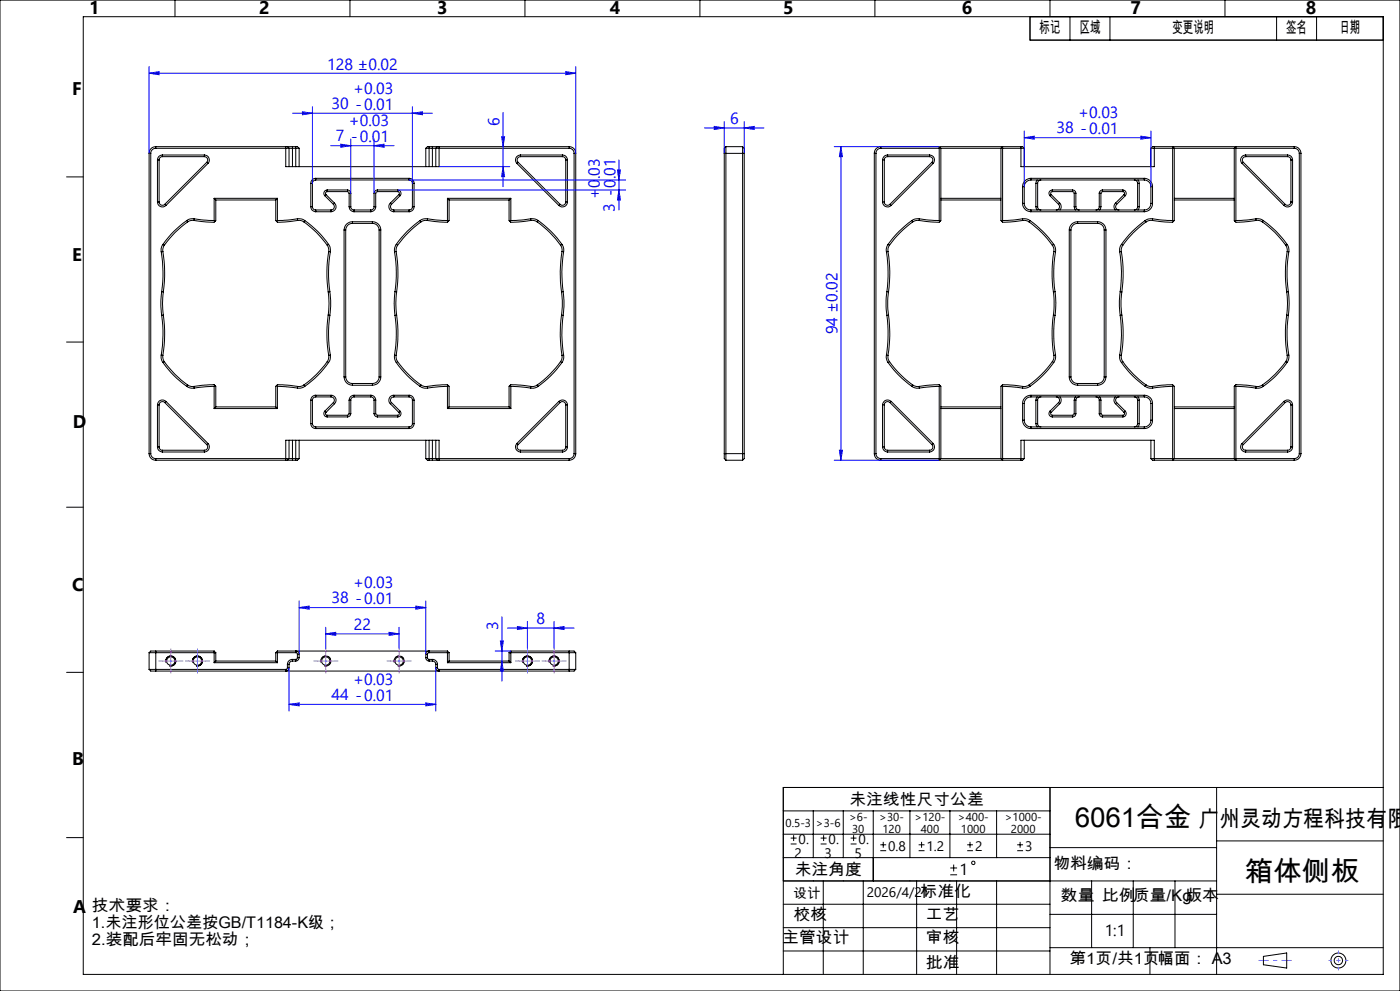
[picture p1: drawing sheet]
<svg xmlns="http://www.w3.org/2000/svg" width="420mm" height="297mm" viewBox="0 0 420 297" stroke-linecap="round" stroke-linejoin="round" font-family="sans-serif">
<g fill="none" stroke="#000" stroke-width=".3">
<path d="M0 0h420v297h-420zM25 5h390v287h-390zM52.5 0v5M105 0v5M157.5 0v5M210 0v5M262.5 0v5M309 5v7h106M315 0v5M321 5v7M333 5v7M367.5 0v5"/>
<path d="M383 5v7M395 5v7M20 53h5M44.7 46v90M44.7 46h.5M45.2 46v90M46.7 44.4a1.51 1.51 0 0 0-1.5 1.6M46.7 44.4h40M46.7 44a1.99 1.99 0 0 0-2 2M46.7 44v.4M46.7 44h39M47.2 47.9v12.6"/>
<path d="M47.2 47.9h.5M47.7 47.9v12.6M48.7 46.5a1.45 1.45 0 0 0-1.5 1.4M48.7 47a.96 .96 0 0 0-1 .9M48.7 46.5h12.6M48.7 47h12.6M48.7 46.5v.5M61.3 46.5a1.49 1.49 0 0 1 1.4 .9 1.49 1.49 0 0 1-.3 1.6M61.3 47a.99 .99 0 0 1 .9 .6 .99 .99 0 0 1-.2 1M61.3 46.5v.5M62 48.6l-12.6 12.6M62 48.6l.4 .4"/>
<path d="M62.4 49l-12.6 12.6M64.2 59.4h19M64.2 59.4v6.7M64.2 59.4l.5 .5M64.7 59.9v6.2l-.5 .5-6-.5M64.7 59.9h18M82.7 59.9v6.2l.5 .5 6.1-.5M83.2 59.4v6.7M83.2 59.4l-.5 .5M85.7 44h.5M85.7 44v5.9h46v-5.9M86.2 44h1.5"/>
<path d="M86.2 44l.5 .4M86.7 44.4h3M86.7 44.4v5.5M87.7 44h1M87.7 44v5.9M88.7 44h.5l.5 .4M88.7 44v5.9M89.7 44.4v5.5M93.2 55h.5M93.2 55v6.9M93.7 55v6.9M94.7 53.4a1.51 1.51 0 0 0-1.5 1.6"/>
<path d="M94.7 53.9a1.02 1.02 0 0 0-1 1.1M94.7 53.4v.5M94.7 53.4h28M94.7 53.9h28M97.4 58.7l2.6 2.5M97.8 58.3l2.6 2.6M97.8 58.3l-.4 .4M98.1 57.4a.52 .52 0 0 0-.4 .4 .52 .52 0 0 0 .1 .5M98.1 56.9a1.02 1.02 0 0 0-.9 .7 1.02 1.02 0 0 0 .2 1.1M98.1 56.9v.5M98.1 57.4h6.1M98.1 56.9h6.1"/>
<path d="M104.2 57.4l.5 .6M104.2 56.9a1.02 1.02 0 0 1 1 1.1M104.2 56.9v.5M104.7 58v3.9M104.7 58h.5M105.2 58v3.9M112.2 58v3.9M112.2 58h.5M112.7 58v3.9M113.2 57.4l-.5 .6M113.2 56.9a1.09 1.09 0 0 0-1 1.1M113.2 57.4h6.1"/>
<path d="M113.2 56.9v.5M113.2 56.9h6.1M119.3 57.4a.52 .52 0 0 1 .5 .4 .52 .52 0 0 1-.1 .5M119.3 56.9a1.02 1.02 0 0 1 .9 .7 1.02 1.02 0 0 1-.2 1.1M119.3 56.9v.5M119.7 58.3l-2.6 2.6M119.7 58.3l.3 .4M120 58.7l-2.6 2.5M122.7 53.4a1.51 1.51 0 0 1 1.5 1.6M122.7 53.9a1.02 1.02 0 0 1 1 1.1M122.7 53.4v.5M123.7 55h.5"/>
<path d="M123.7 55v6.9M124.2 55v6.9M127.7 44.4h3M127.7 44.4v5.5M128.7 44h-.5l-.5 .4M128.7 44h1M128.7 44v5.9M129.7 44h1.5M129.7 44v5.9M130.7 44.4h40M130.7 44.4v5.5M131.2 44h.5"/>
<path d="M131.2 44l-.5 .4M131.7 44h39M134.2 59.4v6.7M134.2 59.4h19M134.2 59.4l.5 .5M134.7 59.9v6.2l-.5 .5-6-.5M134.7 59.9h18M152.7 59.9v6.2l.5 .5 6.1-.5M153.2 59.4v6.7M153.2 59.4l-.5 .5M155.1 49l12.6 12.6M155.4 48.6l-.3 .4"/>
<path d="M155.4 48.6l12.6 12.6M156.1 46.5a1.49 1.49 0 0 0-1.3 .9 1.49 1.49 0 0 0 .3 1.6M156.1 47a.99 .99 0 0 0-.9 .6 .99 .99 0 0 0 .2 1M156.1 46.5h12.6M156.1 46.5v.5M156.1 47h12.6M168.7 46.5a1.45 1.45 0 0 1 1.5 1.4M168.7 47a.96 .96 0 0 1 1 .9M168.7 46.5v.5M169.7 47.9v12.6M169.7 47.9h.5M170.2 47.9v12.6"/>
<path d="M170.7 44.4a1.45 1.45 0 0 1 1.5 1.6M170.7 44a1.93 1.93 0 0 1 2 2M170.7 44v.4M172.2 46v90M172.2 46h.5M172.7 46v90M217.3 46h6M217.3 46v90M217.8 44v93.9M217.8 44l-.5 .4v1.6M217.8 44h5M222.8 44v93.9"/>
<path d="M222.8 44l.5 .4v1.6M223.3 46v90M262.3 46h.5M262.3 46v90M262.8 46v90M264.3 44.4h43M264.3 44.4a1.45 1.45 0 0 0-1.5 1.6M264.3 44a1.93 1.93 0 0 0-2 2M264.3 44h42M264.3 44v.4M264.8 47.9h.5M264.8 47.9v12.6"/>
<path d="M265.3 47.9v12.6M266.3 46.5a1.51 1.51 0 0 0-1.5 1.4M266.3 47a.96 .96 0 0 0-1 .9M266.3 46.5h12.6M266.3 47h12.6M266.3 46.5v.5M278.9 46.5a1.49 1.49 0 0 1 1.3 .9 1.49 1.49 0 0 1-.3 1.6M278.9 47a.99 .99 0 0 1 .9 .6 .99 .99 0 0 1-.2 1M278.9 46.5v.5M279.6 48.6l-12.6 12.6M279.6 48.6l.3 .4M279.9 49l-12.6 12.6"/>
<path d="M282.3 59.4h18M282.3 59.9h18M306.3 44h.5l.5 .4M306.3 44v5.9h40v-5.9M306.8 55.9v5.1M306.8 55.9h.5M307.3 44.4v5.5M307.3 55.9v5.1M309.3 53.4a2.53 2.53 0 0 0-2.5 2.5M309.3 53.9a2.05 2.05 0 0 0-2 2M309.3 53.4h34M309.3 53.9h34"/>
<path d="M309.3 53.4v.5M310.8 55h.5M310.8 55v6.9M311.1 53.9l-.3 1.1M311.3 55v6.9M312.3 53.9a1.02 1.02 0 0 0-1 1.1M315 58.7l2.6 2.5M315.3 58.3l2.6 2.6M315.3 58.3l-.3 .4M315.7 57.4a.52 .52 0 0 0-.5 .4 .52 .52 0 0 0 .1 .5M315.7 56.9a1 1 0 0 0-.9 .7 1 1 0 0 0 .2 1.1M315.7 57.4h6.1"/>
<path d="M315.7 56.9h6.1M315.7 56.9v.5M321.8 57.4l.5 .6M321.8 56.9a1.02 1.02 0 0 1 1 1.1M321.8 56.9v.5M322.3 58h.5M322.3 58v3.9M322.8 58v3.9M329.8 58h.5M329.8 58v3.9M330.3 58v3.9M330.8 57.4l-.5 .6"/>
<path d="M330.8 56.9a1.02 1.02 0 0 0-1 1.1M330.8 57.4h6.1M330.8 56.9h6.1M330.8 56.9v.5M336.9 57.4a.52 .52 0 0 1 .4 .4 .52 .52 0 0 1-.1 .5M336.9 56.9a1.02 1.02 0 0 1 .9 .7 1.02 1.02 0 0 1-.2 1.1M336.9 56.9v.5M337.2 58.3l.4 .4M337.2 58.3l-2.6 2.6M337.6 58.7l-2.6 2.5M340.3 53.9a1.02 1.02 0 0 1 1 1.1M341.3 55h.5"/>
<path d="M341.3 55v6.9M341.4 53.9l.4 1.1M341.8 55v6.9M343.3 53.4a2.47 2.47 0 0 1 2.5 2.5M343.3 53.9a1.99 1.99 0 0 1 2 2M343.3 53.4v.5M345.3 44.4h43M345.3 44.4v5.5M345.3 55.9v5.1M345.3 55.9h.5M345.8 55.9v5.1M346.3 44h-.5l-.5 .4"/>
<path d="M346.3 44h42M352.3 59.4h18M352.3 59.9h18M372.6 49l12.6 12.6M373 48.6l-.4 .4M373 48.6l12.6 12.6M373.7 46.5a1.47 1.47 0 0 0-1.4 .9 1.47 1.47 0 0 0 .3 1.6M373.7 47a.99 .99 0 0 0-.9 .6 .99 .99 0 0 0 .2 1M373.7 46.5h12.6M373.7 47h12.6M373.7 46.5v.5M386.3 46.5a1.45 1.45 0 0 1 1.5 1.4"/>
<path d="M386.3 47a.97 .97 0 0 1 1 .9M386.3 46.5v.5M387.3 47.9h.5M387.3 47.9v12.6M387.8 47.9v12.6M388.3 44.4a1.51 1.51 0 0 1 1.5 1.6M388.3 44a1.99 1.99 0 0 1 2 2M388.3 44v.4M389.8 46h.5M389.8 46v90M390.3 46v90M47.2 60.5a1.49 1.49 0 0 0 1 1.4 1.49 1.49 0 0 0 1.6-.3"/>
<path d="M47.2 60.5h.5M47.7 60.5a.99 .99 0 0 0 .6 1 .99 .99 0 0 0 1.1-.3M48.4 75.5a39.2 39.2 0 0 1 .1 11.9M48.9 75.4a40.1 40.1 0 0 1 .1 12.1M48.9 75.4l-.5 .1M48.9 73.2a2.89 2.89 0 0 0-.5 2.3M48.9 73.2l.4 .3M49.3 73.5l-.4 .9v1M49.4 61.2l.4 .4M56 66.1a28.5 28.5 0 0 0-7.1 7.1M56 66.1l.3 .4M56.3 66.5a29.3 29.3 0 0 0-7 7"/>
<path d="M58.2 66.1h-1l-.9 .4M58.2 65.6a2.89 2.89 0 0 0-2.2 .5M58.2 65.6l6 .5M58.2 65.6v.5M64.2 66.1l.3 .3M83.2 66.1l-.2 .3M89.2 65.6a2.89 2.89 0 0 1 2.2 .5M89.2 65.6l-6 .5M89.2 65.6l.1 .5M89.3 66.1h1l.9 .4M91.2 66.5a29.3 29.3 0 0 1 7 7M91.4 66.1a28.5 28.5 0 0 1 7.2 7.1"/>
<path d="M91.4 66.1l-.2 .4M93.2 61.9a1.51 1.51 0 0 0 1.5 1.6M93.2 61.9h.5M93.7 61.9a.96 .96 0 0 0 1 1M94.7 62.9v.6M94.7 63.5h4.6M94.7 62.9h4.6M98.2 73.5l.4 .9v1M98.6 73.2a2.89 2.89 0 0 1 .5 2.3M98.6 73.2l-.4 .3M98.6 75.4a40.1 40.1 0 0 0-.1 12.1M98.6 75.4l.5 .1"/>
<path d="M99.1 75.5a39.2 39.2 0 0 0-.1 11.9M99.3 62.9v.6M100 61.2a.99 .99 0 0 1 .2 1.1 .99 .99 0 0 1-.9 .6M100.4 60.9a1.5 1.5 0 0 1 .3 1.6 1.5 1.5 0 0 1-1.4 1M100.4 60.9l-.4 .3M103.2 68.9v44.1M103.2 68.9h.5M103.7 68.9v44.1M104.7 61.9a1.51 1.51 0 0 0 1.5 1.6M104.7 61.9h.5M105.2 61.9a.96 .96 0 0 0 1 1M105.7 66.5a2.47 2.47 0 0 0-2.5 2.4"/>
<path d="M105.7 67a1.99 1.99 0 0 0-2 1.9M105.7 66.5h6M105.7 66.5v.5M105.7 67h6M106.2 63.5h5M106.2 62.9v.6M106.2 62.9h5M111.2 62.9v.6M111.7 66.5a2.47 2.47 0 0 1 2.5 2.4M111.7 67a1.99 1.99 0 0 1 2 1.9M111.7 66.5v.5M112.2 61.9a.96 .96 0 0 1-1 1"/>
<path d="M112.2 61.9h.5M112.7 61.9a1.51 1.51 0 0 1-1.5 1.6M113.7 68.9h.5M113.7 68.9v44.1M114.2 68.9v44.1M117.1 60.9a1.52 1.52 0 0 0-.3 1.6 1.52 1.52 0 0 0 1.3 1M117.1 60.9l.3 .3M117.4 61.2a.99 .99 0 0 0-.2 1.1 .99 .99 0 0 0 .9 .6M118.1 63.5h4.6M118.1 62.9v.6M118.1 62.9h4.6M118.4 75.5a39.2 39.2 0 0 1 .1 11.9"/>
<path d="M118.9 75.4a40.1 40.1 0 0 1 .1 12.1M118.9 75.4l-.5 .1M118.9 73.2a2.89 2.89 0 0 0-.5 2.3M118.9 73.2l.4 .3M119.3 73.5l-.4 .9v1M122.7 62.9v.6M123.7 61.9a.96 .96 0 0 1-1 1M123.7 61.9h.5M124.2 61.9a1.51 1.51 0 0 1-1.5 1.6M126 66.1a28.5 28.5 0 0 0-7.1 7.1M126 66.1l.3 .4M126.3 66.5a31.1 31.1 0 0 0-7 7"/>
<path d="M128.2 66.1h-1l-.9 .4M128.3 65.6l5.9 .5M128.3 65.6a2.93 2.93 0 0 0-2.3 .5M128.3 65.6l-.1 .5M134.2 66.1l.3 .3M153.2 66.1l-.2 .3M159.2 65.6a3 3 0 0 1 2.3 .5M159.2 65.6l-6 .5M159.2 65.6l.1 .5M159.3 66.1h1l.8 .4M161.1 66.5a29.3 29.3 0 0 1 7.1 7M161.5 66.1a30.1 30.1 0 0 1 7.1 7.1"/>
<path d="M161.5 66.1l-.4 .4M168 61.2l-.3 .4M168.2 73.5l.4 1.1v.8M168.6 73.2l.5 1.4v.9M168.6 75.4a40.1 40.1 0 0 0-.1 12.1M168.6 75.4l.5 .1M168.6 73.2l-.4 .3M169.1 75.5a39.2 39.2 0 0 0-.2 11.9M169.7 60.5a.99 .99 0 0 1-.6 1 .99 .99 0 0 1-1.1-.3M169.7 60.5h.5M170.2 60.5a1.49 1.49 0 0 1-.9 1.4 1.49 1.49 0 0 1-1.6-.3M264.8 60.5a1.52 1.52 0 0 0 .9 1.4 1.52 1.52 0 0 0 1.6-.3"/>
<path d="M264.8 60.5h.5M265.3 60.5a.99 .99 0 0 0 .6 1 .99 .99 0 0 0 1.1-.3M265.9 75.5a42.4 42.4 0 0 1 .2 11.9M266.4 75.4a38.7 38.7 0 0 1 .2 12.1M266.4 75.4l-.5 .1M266.4 73.2l-.5 1.4v.9M266.4 73.2l.4 .3M266.8 73.5l-.4 .9v1M267 61.2l.3 .4M273.5 66.1a30.1 30.1 0 0 0-7.1 7.1M273.5 66.1l.3 .4M273.8 66.5a30 30 0 0 0-7 7"/>
<path d="M275.7 66.1l5.3 .5h.8l.5-.5v-21.7l-.5-.4v22.1M275.7 66.1h-1l-.9 .4M275.8 65.6l6 .5M275.8 65.6a3 3 0 0 0-2.3 .5M275.8 65.6l-.1 .5M281.8 66.1l.2 .3M300.8 66.1l-.3 .3M306.7 65.6a2.93 2.93 0 0 1 2.3 .5M306.7 65.6l-5.9 .5M306.7 65.6l.1 .5M306.8 61a2.53 2.53 0 0 0 2.5 2.5M306.8 61h.5"/>
<path d="M306.8 66.1l-5.3 .5h-.7l-.5-.5v-21.7l.5-.4v22.1M306.8 66.1h1l.9 .4M307.3 61a1.99 1.99 0 0 0 2 1.9M308.7 66.5a30 30 0 0 1 7 7M309 66.1a30.1 30.1 0 0 1 7.1 7.1M309 66.1l-.3 .4M309.3 63.5h34M309.3 62.9h34M309.3 62.9v.6M310.8 61.9l.3 1M310.8 61.9h.5M311.3 61.9a.96 .96 0 0 0 1 1"/>
<path d="M315.7 73.5l.4 .9 .1 1M316.1 73.2a2.89 2.89 0 0 1 .6 2.3M316.1 73.2l-.4 .3M316.2 75.4a40.1 40.1 0 0 0-.2 12.1M316.2 75.4l.5 .1M316.7 75.5a39.2 39.2 0 0 0-.2 11.9M317.6 61.2a.99 .99 0 0 1 .2 1.1 .99 .99 0 0 1-.9 .6M317.9 60.9a1.54 1.54 0 0 1 .1 2M317.9 60.9l-.3 .3M320.8 68.9h.5M320.8 68.9v44.1M321.3 68.9v44.1"/>
<path d="M322.3 61.9l.4 1M322.3 61.9h.5M322.8 61.9a1.02 1.02 0 0 0 1 1M323.3 66.5a2.47 2.47 0 0 0-2.5 2.4M323.3 67a1.99 1.99 0 0 0-2 1.9M323.3 66.5h6M323.3 67h6M323.3 66.5v.5M329.3 66.5a2.47 2.47 0 0 1 2.5 2.4M329.3 67a1.93 1.93 0 0 1 2 1.9M329.3 66.5v.5M329.8 61.9a.96 .96 0 0 1-1 1"/>
<path d="M329.8 61.9h.5M330.3 61.9l-.4 1M331.3 68.9h.5M331.3 68.9v44.1M331.8 68.9v44.1M334.6 60.9a1.45 1.45 0 0 0 0 2M334.6 60.9l.4 .3M335 61.2a.97 .97 0 0 0-.2 1.1 .97 .97 0 0 0 .9 .6M335.9 75.5a39.2 39.2 0 0 1 .2 11.9M336.4 75.4a40.1 40.1 0 0 1 .1 12.1M336.4 75.4l-.5 .1M336.4 73.2a2.89 2.89 0 0 0-.5 2.3"/>
<path d="M336.4 73.2l.4 .3M336.8 73.5l-.4 1.1v.8M341.3 61.9a.96 .96 0 0 1-1 1M341.3 61.9h.5M341.8 61.9l-.4 1M343.3 62.9v.6M343.5 66.1a29.2 29.2 0 0 0-7.1 7.1M343.5 66.1l.4 .4M343.9 66.5a29.3 29.3 0 0 0-7.1 7M345.3 61a1.93 1.93 0 0 1-2 1.9M345.3 61h.5M345.7 66.1h-1l-.8 .4"/>
<path d="M345.7 66.1l5.3 .5h.8l.5-.5v-21.7l-.5-.4v22.1M345.8 61a2.47 2.47 0 0 1-2.5 2.5M345.8 65.6l6 .5M345.8 65.6a3 3 0 0 0-2.3 .5M345.8 65.6l-.1 .5M351.8 66.1l.2 .3M370.8 66.1l-.3 .3M376.8 65.6l-6 .5M376.8 65.6a2.89 2.89 0 0 1 2.2 .5M376.8 65.6v.5M376.8 66.1l-5.3 .5h-.7l-.5-.5v-21.7l.5-.4v22.1M376.8 66.1h1l.9 .4"/>
<path d="M378.7 66.5a29.3 29.3 0 0 1 7 7M379 66.1a28.5 28.5 0 0 1 7.1 7.1M379 66.1l-.3 .4M385.6 61.2l-.4 .4M385.7 73.5l.4 .9 .1 1M386.1 73.2a2.89 2.89 0 0 1 .5 2.3M386.1 73.2l-.4 .3M386.2 75.4a40.1 40.1 0 0 0-.2 12.1M386.2 75.4l.4 .1M386.6 75.5a39.2 39.2 0 0 0-.1 11.9M387.3 60.5a1.02 1.02 0 0 1-.7 .9 1.02 1.02 0 0 1-1-.2M387.3 60.5h.5"/>
<path d="M387.8 60.5a1.51 1.51 0 0 1-1 1.4 1.51 1.51 0 0 1-1.6-.3M48.5 87.4a25.6 25.6 0 0 0 0 7.1M48.5 94.5a39 39 0 0 1-.1 11.9M48.5 87.4l.5 .1M49 94.4a39.9 39.9 0 0 1-.1 12.1M49 87.5a24.6 24.6 0 0 0 0 6.9M49 94.4l-.5 .1M98.5 94.4a39.9 39.9 0 0 0 .1 12.1M98.5 87.5a24.6 24.6 0 0 1 0 6.9M98.5 94.4l.5 .1M99 94.5a39 39 0 0 0 .1 11.9M99 87.4a25.6 25.6 0 0 1 0 7.1"/>
<path d="M99 87.4l-.5 .1M118.5 87.4a25.6 25.6 0 0 0 0 7.1M118.5 94.5a39 39 0 0 1-.1 11.9M118.5 87.4l.5 .1M119 94.4a39.9 39.9 0 0 1-.1 12.1M119 87.5a24.6 24.6 0 0 0 0 6.9M119 94.4l-.5 .1M168.5 87.5a24.6 24.6 0 0 1 0 6.9M168.5 94.4a39.9 39.9 0 0 0 .1 12.1M168.5 94.4l.4 .1M168.9 94.5a39 39 0 0 0 .2 11.9M168.9 87.4a25.6 25.6 0 0 1 0 7.1"/>
<path d="M168.9 87.4l-.4 .1M266.1 87.4a25.6 25.6 0 0 0 0 7.1M266.1 94.5a42.2 42.2 0 0 1-.2 11.9M266.1 87.4l.5 .1M266.6 94.4a38.5 38.5 0 0 1-.2 12.1M266.6 87.5a24.6 24.6 0 0 0 0 6.9M266.6 94.4l-.5 .1M316 87.5l.2 2.6-.2 4.3M316 94.4a39.9 39.9 0 0 0 .2 12.1M316 94.4l.5 .1M316.5 94.5a39 39 0 0 0 .2 11.9M316.5 87.4a25.6 25.6 0 0 1 0 7.1"/>
<path d="M316.5 87.4l-.5 .1M336.1 87.4a25.6 25.6 0 0 0 0 7.1M336.1 94.5a39 39 0 0 1-.2 11.9M336.1 87.4l.4 .1M336.5 87.5a24.6 24.6 0 0 0 0 6.9M336.5 94.4a39.9 39.9 0 0 1-.1 12.1M336.5 94.4l-.4 .1M386 94.4a39.9 39.9 0 0 0 .2 12.1M386 87.5a24.6 24.6 0 0 1 0 6.9M386 94.4l.5 .1M386.5 94.5a39 39 0 0 0 .1 11.9M386.5 87.4a25.6 25.6 0 0 1 0 7.1"/>
<path d="M386.5 87.4l-.5 .1M20 102.5h5M48.4 106.4a2.89 2.89 0 0 0 .5 2.3M48.4 106.4l.5 .1M48.9 106.5v1l.4 .9M48.9 108.7a28.5 28.5 0 0 0 7.1 7.1M49.3 108.4a29.3 29.3 0 0 0 7 7M49.3 108.4l-.4 .3M56 115.8a2.89 2.89 0 0 0 2.2 .5M56.3 115.4l1.1 .4h.8M56.3 115.4l-.3 .4M58.2 115.8l6-.5 .5 .5v6.2"/>
<path d="M58.2 115.8v.5M64.2 115.8l-6 .5M64.2 115.8v6.6M64.5 115.5l-.3 .3M83 115.5l.2 .3M83.2 115.8l6 .5M83.2 115.8v6.6M89.3 115.8l-6.1-.5-.5 .5v6.2M89.3 115.8l-.1 .5M91.2 115.4l-1.2 .4h-.7M91.2 115.4l.2 .4M91.4 115.8a2.89 2.89 0 0 1-2.2 .5"/>
<path d="M93.2 119.9v7.1M93.2 119.9h.5M93.7 119.9v7.1M94.7 118.5a1.45 1.45 0 0 0-1.5 1.4M94.7 119a.96 .96 0 0 0-1 .9M94.7 118.5v.5M94.7 118.5h4.6M94.7 119h4.6M98.2 108.4a29.3 29.3 0 0 1-7 7M98.2 108.4l.4 .3M98.6 108.7a28.5 28.5 0 0 1-7.2 7.1M98.6 106.5v1l-.4 .9"/>
<path d="M99.1 106.4a2.89 2.89 0 0 1-.5 2.3M99.1 106.4l-.5 .1M99.3 118.5a1.47 1.47 0 0 1 1.4 .9 1.47 1.47 0 0 1-.3 1.6M99.3 119a.99 .99 0 0 1 .9 .6 .99 .99 0 0 1-.2 1M99.3 118.5v.5M103.2 113a2.53 2.53 0 0 0 2.5 2.5M103.2 113h.5M103.7 113a1.99 1.99 0 0 0 2 1.9M104.7 119.9h.5M104.7 119.9v4.1M105.2 119.9v4.1M105.7 115.5h6"/>
<path d="M105.7 114.9h6M105.7 114.9v.6M106.2 118.5a1.45 1.45 0 0 0-1.5 1.4M106.2 119a.96 .96 0 0 0-1 .9M106.2 118.5h5M106.2 119h5M106.2 118.5v.5M111.2 118.5a1.45 1.45 0 0 1 1.5 1.4M111.2 119a.96 .96 0 0 1 1 .9M111.2 118.5v.5M111.7 114.9v.6M112.2 119.9h.5"/>
<path d="M112.2 119.9v4.1M112.7 119.9v4.1M113.7 113a1.99 1.99 0 0 1-2 1.9M113.7 113h.5M114.2 113a2.53 2.53 0 0 1-2.5 2.5M118.1 118.5a1.49 1.49 0 0 0-1.3 .9 1.49 1.49 0 0 0 .3 1.6M118.1 119a.99 .99 0 0 0-.9 .6 .99 .99 0 0 0 .2 1M118.1 118.5h4.6M118.1 119h4.6M118.1 118.5v.5M118.4 106.4a2.89 2.89 0 0 0 .5 2.3M118.4 106.4l.5 .1"/>
<path d="M118.9 106.5v1l.4 .9M118.9 108.7a28.5 28.5 0 0 0 7.1 7.1M119.3 108.4a31.1 31.1 0 0 0 7 7M119.3 108.4l-.4 .3M122.7 118.5a1.45 1.45 0 0 1 1.5 1.4M122.7 119a.96 .96 0 0 1 1 .9M122.7 118.5v.5M123.7 119.9h.5M123.7 119.9v7.1M124.2 119.9v7.1M126 115.8a2.93 2.93 0 0 0 2.3 .5M126.3 115.4l1.1 .4h.8"/>
<path d="M126.3 115.4l-.3 .4M128.2 115.8l6-.5 .5 .5v6.2M128.2 115.8l.1 .5M134.2 115.8l-5.9 .5M134.2 115.8v6.6M134.5 115.5l-.3 .3M153 115.5l.2 .3M153.2 115.8l6 .5M153.2 115.8v6.6M159.3 115.8l-6.1-.5-.5 .5v6.2M159.3 115.8l-.1 .5M161.1 115.4l-1.1 .4h-.7"/>
<path d="M161.1 115.4l.4 .4M161.5 115.8a3 3 0 0 1-2.3 .5M168.2 108.4a29.3 29.3 0 0 1-7.1 7M168.2 108.4l.4 .3M168.6 108.7a30.1 30.1 0 0 1-7.1 7.1M168.6 106.5l-.1 1.2-.3 .7M169.1 106.4v.9l-.5 1.4M169.1 106.4l-.5 .1M265.9 106.4v.9l.5 1.4M265.9 106.4l.5 .1M266.4 106.5v1l.4 .9M266.4 108.7a30.1 30.1 0 0 0 7.1 7.1"/>
<path d="M266.8 108.4a30 30 0 0 0 7 7M266.8 108.4l-.4 .3M273.5 115.8a3 3 0 0 0 2.3 .5M273.8 115.4l1.2 .4h.7M273.8 115.4l-.3 .4M275.7 115.8l.1 .5M281.8 115.8l-6 .5M281.8 115.8v22.1l.5-.5v-21.6l-.5-.5-6.1 .5M282 115.5l-.2 .3M300.5 115.5l.3 .3M300.8 115.8l5.9 .5M300.8 115.8v22.1l-.5-.5v-21.6l.5-.5 6 .5"/>
<path d="M306.8 115.8l-.1 .5M308.7 115.4l-1.1 .4h-.8M308.7 115.4l.3 .4M309 115.8a2.93 2.93 0 0 1-2.3 .5M309.3 118.5a2.47 2.47 0 0 0-2.5 2.4M309.3 119a1.99 1.99 0 0 0-2 1.9M309.3 118.5h34M309.3 119h34M309.3 118.5v.5M310.8 119.9h.5M310.8 119.9v7.1M311.1 119l-.3 .9"/>
<path d="M311.3 119.9v7.1M312.3 119a.96 .96 0 0 0-1 .9M315.7 108.4a30 30 0 0 1-7 7M315.7 108.4l.4 .3M316.1 108.7a30.1 30.1 0 0 1-7.1 7.1M316.2 106.5l-.1 1-.4 .9M316.7 106.4a2.89 2.89 0 0 1-.6 2.3M316.7 106.4l-.5 .1M316.9 119a.99 .99 0 0 1 .9 .6 .99 .99 0 0 1-.2 1M318 119a1.54 1.54 0 0 1-.1 2M320.8 113a2.53 2.53 0 0 0 2.5 2.5M320.8 113h.5"/>
<path d="M321.3 113a1.99 1.99 0 0 0 2 1.9M322.3 119.9h.5M322.3 119.9v4.1M322.7 119l-.4 .9M322.8 119.9v4.1M323.3 115.5h6M323.3 114.9h6M323.3 114.9v.6M323.8 119a1.02 1.02 0 0 0-1 .9M328.8 119a.96 .96 0 0 1 1 .9M329.3 114.9v.6M329.8 119.9h.5"/>
<path d="M329.8 119.9v4.1M329.9 119l.4 .9M330.3 119.9v4.1M331.3 113a1.93 1.93 0 0 1-2 1.9M331.3 113h.5M331.8 113a2.53 2.53 0 0 1-2.5 2.5M334.6 119a1.45 1.45 0 0 0 0 2M335.7 119a.97 .97 0 0 0-.9 .6 .97 .97 0 0 0 .2 1M335.9 106.4a2.89 2.89 0 0 0 .5 2.3M335.9 106.4l.5 .1M336.4 106.5v.7l.4 1.2M336.4 108.7a29.2 29.2 0 0 0 7.1 7.1"/>
<path d="M336.8 108.4a29.3 29.3 0 0 0 7.1 7M336.8 108.4l-.4 .3M340.3 119a.96 .96 0 0 1 1 .9M341.3 119.9h.5M341.3 119.9v7.1M341.4 119l.4 .9M341.8 119.9v7.1M343.3 118.5a2.41 2.41 0 0 1 2.5 2.4M343.3 119a1.93 1.93 0 0 1 2 1.9M343.3 118.5v.5M343.5 115.8a3 3 0 0 0 2.3 .5M343.9 115.4l1.1 .4h.7"/>
<path d="M343.9 115.4l-.4 .4M345.7 115.8l.1 .5M351.8 115.8l-6 .5M351.8 115.8v22.1l.5-.5v-21.6l-.5-.5-6.1 .5M352 115.5l-.2 .3M370.5 115.5l.3 .3M370.8 115.8l6 .5M370.8 115.8v22.1l-.5-.5v-21.6l.5-.5 6 .5M376.8 115.8v.5M378.7 115.4l-1.1 .4h-.8M378.7 115.4l.3 .4M379 115.8a2.89 2.89 0 0 1-2.2 .5"/>
<path d="M385.7 108.4a29.3 29.3 0 0 1-7 7M385.7 108.4l.4 .3M386.1 108.7a28.5 28.5 0 0 1-7.1 7.1M386.2 106.5l-.1 1-.4 .9M386.6 106.4a2.89 2.89 0 0 1-.5 2.3M386.6 106.4l-.4 .1M44.7 136a1.99 1.99 0 0 0 2 1.9M44.7 136h.5M45.2 136a1.51 1.51 0 0 0 1.5 1.4M46.7 137.4h40M46.7 137.9h39M46.7 137.4v.5"/>
<path d="M47.2 133.9a1.51 1.51 0 0 0 1.5 1.6M47.2 121.4v12.5M47.2 133.9h.5M47.2 121.4h.5M47.7 133.9a.96 .96 0 0 0 1 1M47.7 121.4v12.5M48.7 135.5h12.6M48.7 134.9h12.6M48.7 134.9v.6M49.4 120.6a.99 .99 0 0 0-1.1-.2 .99 .99 0 0 0-.6 1M49.4 120.6l12.6 12.6M49.8 120.3a1.49 1.49 0 0 0-1.6-.3 1.49 1.49 0 0 0-1 1.4"/>
<path d="M49.8 120.3l12.6 12.6M49.8 120.3l-.4 .3M61.3 134.9v.6M62 133.2a.99 .99 0 0 1 .2 1.1 .99 .99 0 0 1-.9 .6M62.4 132.9a1.52 1.52 0 0 1 .3 1.6 1.52 1.52 0 0 1-1.4 1M62.4 132.9l-.4 .3M64.2 122.4h19M64.7 122l-.5 .4M64.7 122h18M82.7 122l.5 .4M85.7 137.9h.5M85.7 137.9v-6h46v6"/>
<path d="M86.2 137.9h1.5M86.7 137.4h3M86.7 137.4l-.5 .5M86.7 131.9v5.5M87.7 137.9h1M87.7 131.9v6M88.7 131.9v6M89.7 137.4l-.5 .5h-.5M89.7 131.9v5.5M93.2 127a1.45 1.45 0 0 0 1.5 1.4M93.2 127h.5M93.7 127a.96 .96 0 0 0 1 .9"/>
<path d="M94.7 127.9v.5M94.7 127.9h28M94.7 128.4h28M97.4 123.2a1.02 1.02 0 0 0-.2 1.1 1.02 1.02 0 0 0 .9 .7M97.4 123.2l.4 .4M97.8 123.6a.5 .5 0 0 0-.1 .5 .5 .5 0 0 0 .4 .4M98.1 124.5v.5M98.1 124.5h6.1M98.1 125h6.1M100 120.6l.4 .4M100 120.6l-2.6 2.6M100.4 121l-2.6 2.6"/>
<path d="M104.2 124.5v.5M104.7 124l-.5 .5M104.7 124h.5M105.2 124a.96 .96 0 0 1-1 1M112.2 124a1.02 1.02 0 0 0 1 1M112.2 124h.5M112.7 124l.5 .5M113.2 124.5h6.1M113.2 125h6.1M113.2 124.5v.5M117.1 121l2.6 2.6M117.4 120.6l-.3 .4"/>
<path d="M117.4 120.6l2.6 2.6M119.3 124.5v.5M119.7 123.6a.5 .5 0 0 1 .1 .5 .5 .5 0 0 1-.5 .4M120 123.2a1.02 1.02 0 0 1 .2 1.1 1.02 1.02 0 0 1-.9 .7M120 123.2l-.3 .4M122.7 127.9v.5M123.7 127a.96 .96 0 0 1-1 .9M123.7 127h.5M124.2 127a1.45 1.45 0 0 1-1.5 1.4M127.7 137.4h3M127.7 137.4l.5 .5h.5M127.7 131.9v5.5"/>
<path d="M128.7 137.9h1M128.7 131.9v6M129.7 137.9h1.5M129.7 131.9v6M130.7 137.4h40M130.7 131.9v5.5M130.7 137.4l.5 .5M131.2 137.9h.5M131.7 137.9h39M134.2 122.4h19M134.7 122h18M134.7 122l-.5 .4"/>
<path d="M152.7 122l.5 .4M155.1 132.9a1.52 1.52 0 0 0-.3 1.6 1.52 1.52 0 0 0 1.3 1M155.1 132.9l.3 .3M155.4 133.2a.99 .99 0 0 0-.2 1.1 .99 .99 0 0 0 .9 .6M156.1 135.5h12.6M156.1 134.9v.6M156.1 134.9h12.6M167.7 120.3a1.49 1.49 0 0 1 1.6-.3 1.49 1.49 0 0 1 .9 1.4M167.7 120.3l-12.6 12.6M167.7 120.3l.3 .3M168 120.6a.99 .99 0 0 1 1.1-.2 .99 .99 0 0 1 .6 1M168 120.6l-12.6 12.6"/>
<path d="M168.7 134.9v.6M169.7 133.9a.96 .96 0 0 1-1 1M169.7 133.9h.5M169.7 121.4h.5M169.7 121.4v12.5M170.2 133.9a1.51 1.51 0 0 1-1.5 1.6M170.2 121.4v12.5M170.7 137.4v.5M172.2 136a1.45 1.45 0 0 1-1.5 1.4M172.2 136h.5M172.7 136a1.93 1.93 0 0 1-2 1.9M217.3 136v1.4l.5 .5"/>
<path d="M217.3 136h6M217.8 137.9h5M223.3 136v1.4l-.5 .5M262.3 136a1.93 1.93 0 0 0 2 1.9M262.3 136h.5M262.8 136a1.45 1.45 0 0 0 1.5 1.4M264.3 137.4h43M264.3 137.9h42M264.3 137.4v.5M264.8 133.9a1.57 1.57 0 0 0 1.5 1.6M264.8 133.9h.5M264.8 121.4h.5"/>
<path d="M264.8 121.4v12.5M265.3 133.9a.96 .96 0 0 0 1 1M265.3 121.4v12.5M266.3 135.5h12.6M266.3 134.9h12.6M266.3 134.9v.6M267 120.6a.99 .99 0 0 0-1.1-.2 .99 .99 0 0 0-.6 1M267 120.6l12.6 12.6M267.3 120.3a1.52 1.52 0 0 0-1.6-.3 1.52 1.52 0 0 0-.9 1.4M267.3 120.3l12.6 12.6M267.3 120.3l-.3 .3M278.9 134.9v.6"/>
<path d="M279.6 133.2a.99 .99 0 0 1 .2 1.1 .99 .99 0 0 1-.9 .6M279.9 132.9a1.52 1.52 0 0 1 .3 1.6 1.52 1.52 0 0 1-1.3 1M279.9 132.9l-.3 .3M282.3 122.4h18M282.3 122h18M306.3 137.9v-6h40v6M306.8 125.9a2.53 2.53 0 0 0 2.5 2.5M306.8 120.9v5M306.8 125.9h.5M306.8 120.9h.5M307.3 125.9a2.05 2.05 0 0 0 2 2M307.3 137.4l-.5 .5h-.5"/>
<path d="M307.3 120.9v5M307.3 131.9v5.5M309.3 127.9h34M309.3 128.4h34M309.3 127.9v.5M310.8 127l.3 .9M310.8 127h.5M311.3 127a.96 .96 0 0 0 1 .9M315 123.2a1 1 0 0 0-.2 1.1 1 1 0 0 0 .9 .7M315 123.2l.3 .4M315.3 123.6a.5 .5 0 0 0-.1 .5 .5 .5 0 0 0 .5 .4M315.7 124.5h6.1"/>
<path d="M315.7 125h6.1M315.7 124.5v.5M317.6 120.6l.3 .4M317.6 120.6l-2.6 2.6M317.9 121l-2.6 2.6M321.8 124.5v.5M322.3 124l-.5 .5M322.3 124h.5M322.8 124a.96 .96 0 0 1-1 1M329.8 124a.96 .96 0 0 0 1 1M329.8 124h.5M330.3 124l.5 .5"/>
<path d="M330.8 124.5h6.1M330.8 125h6.1M330.8 124.5v.5M334.6 121l2.6 2.6M335 120.6l-.4 .4M335 120.6l2.6 2.6M336.9 124.5v.5M337.2 123.6a.5 .5 0 0 1 .1 .5 .5 .5 0 0 1-.4 .4M337.6 123.2a1.02 1.02 0 0 1 .2 1.1 1.02 1.02 0 0 1-.9 .7M337.6 123.2l-.4 .4M341.3 127a.96 .96 0 0 1-1 .9M341.3 127h.5"/>
<path d="M341.8 127l-.4 .9M343.3 127.9v.5M345.3 137.4h43M345.3 125.9a1.99 1.99 0 0 1-2 2M345.3 137.4l.5 .5h.5M345.3 120.9v5M345.3 131.9v5.5M345.3 125.9h.5M345.3 120.9h.5M345.8 125.9a2.47 2.47 0 0 1-2.5 2.5M345.8 120.9v5M346.3 137.9h42"/>
<path d="M352.3 122.4h18M352.3 122h18M372.6 132.9a1.5 1.5 0 0 0-.3 1.6 1.5 1.5 0 0 0 1.4 1M372.6 132.9l.4 .3M373 133.2a.99 .99 0 0 0-.2 1.1 .99 .99 0 0 0 .9 .6M373.7 135.5h12.6M373.7 134.9h12.6M373.7 134.9v.6M385.2 120.3a1.51 1.51 0 0 1 1.6-.3 1.51 1.51 0 0 1 1 1.4M385.2 120.3l-12.6 12.6M385.2 120.3l.4 .3M385.6 120.6a1.02 1.02 0 0 1 1-.2 1.02 1.02 0 0 1 .7 1"/>
<path d="M385.6 120.6l-12.6 12.6M386.3 134.9v.6M387.3 133.9a.97 .97 0 0 1-1 1M387.3 133.9h.5M387.3 121.4h.5M387.3 121.4v12.5M387.8 133.9a1.51 1.51 0 0 1-1.5 1.6M387.8 121.4v12.5M388.3 137.4v.5M389.8 136a1.51 1.51 0 0 1-1.5 1.4M389.8 136h.5M390.3 136a1.99 1.99 0 0 1-2 1.9"/>
<path d="M20 152h5M44.7 195.6h20M44.7 195.6v5M46.7 195.1h-1.5l-.5 .5M46.7 195.1v6M46.7 195.1h17.5M49.8 198.5a1.5 1.5 0 0 1 1.3-1.9 1.5 1.5 0 0 1 1.6 1.6 1.5 1.5 0 0 1-1.9 1.4M57.8 198.5a1.5 1.5 0 0 1 1.3-1.9 1.5 1.5 0 0 1 1.6 1.6 1.5 1.5 0 0 1-1.9 1.4M64.2 195.1v3.5M64.2 198.6h19M64.2 195.1l.5 .5M64.7 195.6v2.5"/>
<path d="M64.7 198.1l-.5 .5M64.7 198.1h18M82.7 195.6v2.5M82.7 195.6h6M82.7 198.1l.5 .5M83.2 195.1v3.5M83.2 195.1h51M83.2 195.1l-.5 .5M86.2 199.1v1M86.2 199.1h.5M86.7 199.1v1M87.7 197.6a1.51 1.51 0 0 0-1.5 1.5"/>
<path d="M87.7 198.1a1.02 1.02 0 0 0-1 1M87.7 197.6v.5M87.7 197.6h1M87.7 198.1h1M88.7 195.6l.5 .5M88.7 195.6v-.5a1.02 1.02 0 0 1 1 1M88.7 197.6v.5M89.2 197.1l-.5 .5M89.2 196.1h.5M89.2 196.1v1M89.2 197.1h.5M89.7 197.1a1.09 1.09 0 0 1-1 1"/>
<path d="M89.7 196.1v1M96.3 198.5a1.51 1.51 0 0 1 1.3-1.9 1.51 1.51 0 0 1 1.6 1.6 1.51 1.51 0 0 1-1.9 1.4M118.3 198.5a1.5 1.5 0 0 1 1.3-1.9 1.5 1.5 0 0 1 1.6 1.6 1.5 1.5 0 0 1-1.9 1.4M127.7 197.1a1.02 1.02 0 0 0 1 1M127.7 196.1v1M127.7 196.1h.5M127.7 197.1h.5M128.2 197.1l.5 .5M128.2 196.1v1M128.7 195.6l-.5 .5M128.7 195.6v-.5a.96 .96 0 0 0-1 1M128.7 197.6v.5"/>
<path d="M128.7 195.6h6M128.7 197.6h1M128.7 198.1h1M129.7 197.6a1.51 1.51 0 0 1 1.5 1.5M129.7 198.1a1.02 1.02 0 0 1 1 1M129.7 197.6v.5M130.7 199.1v1M130.7 199.1h.5M131.2 199.1v1M134.2 195.1v3.5M134.2 198.6h19M134.2 195.1l.5 .5"/>
<path d="M134.7 195.6v2.5M134.7 198.1l-.5 .5M134.7 198.1h18M152.7 195.6h20M152.7 195.6v2.5M152.7 198.1l.5 .5M153.2 195.1v3.5M153.2 195.1h17.5M153.2 195.1l-.5 .5M156.8 198.5a1.51 1.51 0 0 1 1.3-1.9 1.51 1.51 0 0 1 1.6 1.6 1.51 1.51 0 0 1-1.9 1.4M164.8 198.5a1.5 1.5 0 0 1 1.3-1.9 1.5 1.5 0 0 1 1.6 1.6 1.5 1.5 0 0 1-1.9 1.4M170.7 195.1h1.5l.5 .5"/>
<path d="M170.7 195.1v6M172.7 195.6v5M20 201.5h5M44.7 200.6h41M44.7 200.6l.5 .5h1.5M46.7 201.1h124M86.2 200.1l-.5 .5M86.2 200.1h.5M86.7 200.1a1.02 1.02 0 0 1-1 1v-.5M130.7 200.1a1.02 1.02 0 0 0 1 1v-.5M130.7 200.1h.5M131.2 200.1l.5 .5"/>
<path d="M131.7 200.6h41M172.7 200.6l-.5 .5h-1.5M315 236v56M365 236v56M415 236h-180v56M20 251h5M235 243h80M235 250h80M235 257h80M237.2 252.9h1.8M237.2 251.2h1.8M238.1 250.3v1.8"/>
<path d="M244 243v14M246.2 252.9h1.8M246.2 251.2h1.8M247.1 250.3v1.8M253 243v14M255.2 252.9h1.8M255.2 251.2h1.8M256.1 250.3v1.8M262 243v21M264.1 254.9h1.8M264.1 253.2h1.8M265 252.3v1.8"/>
<path d="M273 243v14M275.6 254.9h1.8M275.6 253.2h1.8M276.5 252.3v1.8M285 243v14M286.1 259.1v2.1M290.2 254.9h1.7M290.2 253.2h1.7M291 252.3v1.8M299 243v14M305.2 254.9h1.7M305.2 253.2h1.7"/>
<path d="M306 252.3v1.8M315 254h50M365 252h50M235 264h130M235 278h80M235 271h80M247 264v28M259 264v28M275 264v28M285.1 262.2h2M285.1 260.1h2M287 264v28"/>
<path d="M299 264v28M315 274h50M327.5 264v20M340 264v20M352.5 264v20M365 268h50M235 285h80M315 284h100M345 284v8M379 286.6l7-1v4.5l-7-1z"/>
<circle cx="51.2" cy="198.1" r="1.24"/>
<circle cx="59.2" cy="198.1" r="1.25"/>
<circle cx="97.7" cy="198.1" r="1.24"/>
<circle cx="119.7" cy="198.1" r="1.25"/>
<circle cx="158.2" cy="198.1" r="1.24"/>
<circle cx="166.2" cy="198.1" r="1.25"/>
<circle cx="292" cy="258.6" r=".52"/>
<circle cx="401.5" cy="287.9" r="1.24"/>
<circle cx="401.5" cy="287.9" r="2.25"/>
</g>
<g fill="none" stroke="#00f" stroke-width=".3">
<path d="M44.7 20v26M172.7 20v26M44.7 21.9l3-.4v.9zM44.7 21.9h128M87.7 33.9h42M90.7 33.5l3 .4-3 .5zM93.7 32v23M123.7 33.9l3-.4v.9zM123.7 32v23M150.9 33.7v22.2M169.7 21.5l3 .4-3 .5zM211.3 38.3h18"/>
<path d="M214.3 37.9l3 .4-3 .5zM217.3 36.3v9.7M223.3 38.3l3-.4v.9zM223.3 36.3v9.7M307.3 39.3v16.6M345.3 39.3v16.6M99.2 43.7h19M102.2 43.2l3 .5-3 .4zM105.2 41.7v16.3M112.2 43.7l3-.5v.9zM112.2 41.7v16.3M119.3 56.9h68.4"/>
<path d="M122.7 53.9h65M131.7 49.9h21.2M150.5 41h.9l-.5 3zM150.9 49.9l.5 3h-.9zM185.2 50.9h.9l-.4 3zM185.7 56.9l.4 3h-.9zM185.7 47.9v15M250.3 44h31.5M252.3 44l.4 3h-.9zM252.3 44v93.9M307.3 41.3l3-.5v.9zM307.3 41.3h38"/>
<path d="M342.3 40.8l3 .5-3 .4zM250.3 137.9h31.5M251.8 134.9h.9l-.4 3zM89.7 182.1l3-.5v1zM89.7 180.1v16M89.7 182.1h38M97.7 190l3-.5v.9zM97.7 188v6.3M97.7 190h22M116.7 189.5l3 .5-3 .4zM119.7 188v6.3M124.7 181.6l3 .5-3 .5z"/>
<path d="M127.7 180.1v16M148.6 195.1h4.6M150.1 192.1h.9l-.4 3zM150.6 198.1l.4 3h-.9zM150.6 184.9v19.2M152.2 188.2h20M155.2 187.8l3 .4-3 .5zM158.2 186.2v8.1M166.2 188.2l3-.4v.9zM166.2 186.2v8.1M86.7 211.1l3-.4v.9zM86.7 200.1v13"/>
<path d="M86.7 211.1h44M127.7 210.7l3 .4-3 .5zM130.7 200.1v13"/>
</g>
<path d="M97.4 199.5a1.5 1.5 0 0 0 1.8-1.3 1.5 1.5 0 0 0-1.6-1.6 1.5 1.5 0 0 0-1.3 1.9M119.4 199.5a1.5 1.5 0 0 0 1.8-1.3 1.5 1.5 0 0 0-1.6-1.6 1.5 1.5 0 0 0-1.3 1.9" fill="none" stroke="#000" stroke-width=".3" stroke-dasharray="1.3 .6" stroke-dashoffset=".5" stroke-linecap="butt"/>
<path d="M398.5 287.9h6M401.5 284.9v6" fill="none" stroke="#f0f" stroke-width=".3" stroke-dasharray="30.5 1.3 1.3 1.3" stroke-dashoffset="29.4" stroke-linecap="butt"/>
<path d="M377.5 287.9h10" fill="none" stroke="#f0f" stroke-width=".3" stroke-dasharray="30.5 1.3 1.3 1.3" stroke-dashoffset="27.4" stroke-linecap="butt"/>
<g fill="none" stroke="#f0f" stroke-width=".3" stroke-dasharray="30.5 1.3 1.3 1.3" stroke-linecap="butt">
<path d="M48.7 198.1h-1.2M51.2 195.6v-1.3M53.7 198.1h1.3M56.7 198.1h-1.2M59.2 195.6v-1.3M61.7 198.1h1.3M95.2 198.1h-1.2M97.7 195.6v-1.3M100.2 198.1h1.3M117.2 198.1h-1.2M119.7 195.6v-1.3M122.2 198.1h1.3"/>
<path d="M155.7 198.1h-1.2M158.2 195.6v-1.3M160.7 198.1h1.3M163.7 198.1h-1.2M166.2 195.6v-1.3M168.7 198.1h1.3M51.2 200.6v1.2M59.2 200.6v1.2M97.7 200.6v1.2M119.7 200.6v1.2M158.2 200.6v1.2M166.2 200.6v1.2"/>
</g>
<path d="M48.7 198.1h5M51.2 195.6v5M56.7 198.1h5M59.2 195.6v5M95.2 198.1h5M97.7 195.6v5M117.2 198.1h5M119.7 195.6v5M155.7 198.1h5M158.2 195.6v5M163.7 198.1h5M166.2 195.6v5" fill="none" stroke="#f0f" stroke-width=".3"/>
<g fill="#00f">
<path d="M112.2 43.7l3-.5v.9zM102.2 43.2l3 .5-3 .4zM166.2 188.2l3-.4v.9zM155.2 187.8l3 .4-3 .5zM116.7 189.5l3 .5-3 .4zM97.7 190l3-.5v.9z"/>
<path d="M44.7 21.9l3-.4v.9zM169.7 21.5l3 .4-3 .5zM89.7 182.1l3-.5v1zM124.7 181.6l3 .5-3 .5zM86.7 211.1l3-.4v.9zM127.7 210.7l3 .4-3 .5z"/>
<path d="M123.7 33.9l3-.4v.9zM90.7 33.5l3 .4-3 .5z"/>
<path d="M150.9 49.9l.5 3h-.9zM150.5 41h.9l-.5 3zM150.6 198.1l.4 3h-.9zM150.1 192.1h.9l-.4 3z"/>
<path d="M185.2 50.9h.9l-.4 3zM185.7 56.9l.4 3h-.9z"/>
<path d="M307.3 41.3l3-.5v.9zM342.3 40.8l3 .5-3 .4z"/>
<path d="M252.3 44l.4 3h-.9zM251.8 134.9h.9l-.4 3z"/>
<path d="M223.3 38.3l3-.4v.9zM214.3 37.9l3 .4-3 .5z"/>
</g>
<g font-size="8.2">
<text x="322.4" y="247.9">6061合金</text>
<text x="373.3" y="264">箱体侧板</text>
</g>
<text font-size="6.9" x="359.5" y="247.8">广州灵动方程科技有限</text>
<g font-size="5.5">
<text x="26.7" y="4.3">1</text>
<text x="77.7" y="4.3">2</text>
<text x="131.2" y="4.3">3</text>
<text x="183" y="4.3">4</text>
<text x="235" y="4.3">5</text>
<text x="288.5" y="4.3">6</text>
<text x="339.2" y="4.3">7</text>
<text x="391.8" y="4.3">8</text>
<text x="21.7" y="28.5">F</text>
<text x="21.7" y="78.1">E</text>
<text x="21.8" y="128.2">D</text>
<text x="21.6" y="177.2">C</text>
<text x="21.7" y="229.3">B</text>
<text x="21.9" y="273.5">A</text>
</g>
<g font-size="4.8">
<text x="311.9" y="9.8">标记</text>
<text x="323.9" y="9.8">区域</text>
<text x="351.7" y="9.8">变更说明</text>
<text x="385.8" y="9.8">签名</text>
<text x="401.8" y="9.8">日期</text>
<text x="254.8" y="241.2">未注线性尺寸公差</text>
<text x="238.4" y="262.2">未注角度</text>
<text x="287.8" y="262.2">1</text>
<text x="316" y="260.5">物料编码：</text>
<text x="276.2" y="268.7">标准化</text>
<text x="27.6" y="273.2">技术要求：</text>
<text x="238.1" y="275.8">校核</text>
<text x="277.8" y="275.8">工艺</text>
<text x="318.3" y="270.1">数量</text>
<text x="330.6" y="270.1">比例质量/Kg版本</text>
<text x="27.6" y="278.2">1.未注形位公差按GB/T1184-K级；</text>
<text x="331.4" y="280.4">1:1</text>
<text x="27.6" y="283.2">2.装配后牢固无松动；</text>
<text x="234.7" y="282.7">主管设计</text>
<text x="277.8" y="282.7">审核</text>
<text x="277.8" y="290">批准</text>
<text x="320.8" y="289">第1页/共1页幅面： A3</text>
</g>
<g font-size="4.8" fill="#00f">
<text x="98.2" y="20.9">128 ±0.02</text>
<text x="105.9" y="28.1">+0.03</text>
<text x="99.4" y="32.7">30 -0.01</text>
<text x="323.5" y="35.5">+0.03</text>
<text x="104.6" y="37.9">+0.03</text>
<text x="149.9" y="37.6" transform="rotate(-90 149.9 37.6)">6</text>
<text x="219" y="37.3">6</text>
<text x="317" y="40">38 -0.01</text>
<text x="100.7" y="42.4">7</text>
<text x="105.3" y="42.6">-0.01</text>
<text x="179.9" y="59.5" transform="rotate(-90 179.9 59.5)">+</text>
<text x="179.9" y="56.2" transform="rotate(-90 179.9 56.2)">0.03</text>
<text x="184.6" y="56.2" transform="rotate(-90 184.6 56.2)">0.01</text>
<text x="184.4" y="63.4" transform="rotate(-90 184.4 63.4)">3 -</text>
<text x="251.2" y="100.2" transform="rotate(-90 251.2 100.2)">94 ±0.02</text>
<text x="105.9" y="176.3">+0.03</text>
<text x="99.4" y="180.8">38 -0.01</text>
<text x="106.2" y="188.9">22</text>
<text x="149.5" y="188.8" transform="rotate(-90 149.5 188.8)">3</text>
<text x="161" y="187.1">8</text>
<text x="99.4" y="209.8">44 -0.01</text>
<text x="105.9" y="205.3">+0.03</text>
</g>
<g font-size="4.1">
<text x="238.4" y="257">2</text>
<text x="239.6" y="253">0.</text>
<text x="247.4" y="257">3</text>
<text x="248.6" y="253">0.</text>
<text x="256.4" y="257">5</text>
<text x="257.6" y="253">0.</text>
<text x="266.5" y="255">0.8</text>
<text x="278" y="255">1.2</text>
<text x="292.5" y="255">2</text>
<text x="307.5" y="255">3</text>
<text x="238.1" y="269.2">设计</text>
<text x="260" y="268.8">2026/4/21</text>
</g>
<g font-size="3.4">
<text x="235.7" y="247.7">0.5-3</text>
<text x="244.8" y="247.7">&gt;3-6</text>
<text x="254.7" y="246.1">&gt;6-</text>
<text x="255.6" y="249.6">30</text>
<text x="263.8" y="246.1">&gt;30-</text>
<text x="264.7" y="249.6">120</text>
<text x="274.4" y="246.1">&gt;120-</text>
<text x="276.2" y="249.6">400</text>
<text x="287.4" y="246.1">&gt;400-</text>
<text x="288.3" y="249.6">1000</text>
<text x="301.4" y="246.1">&gt;1000-</text>
<text x="303.3" y="249.6">2000</text>
</g>
</svg>
